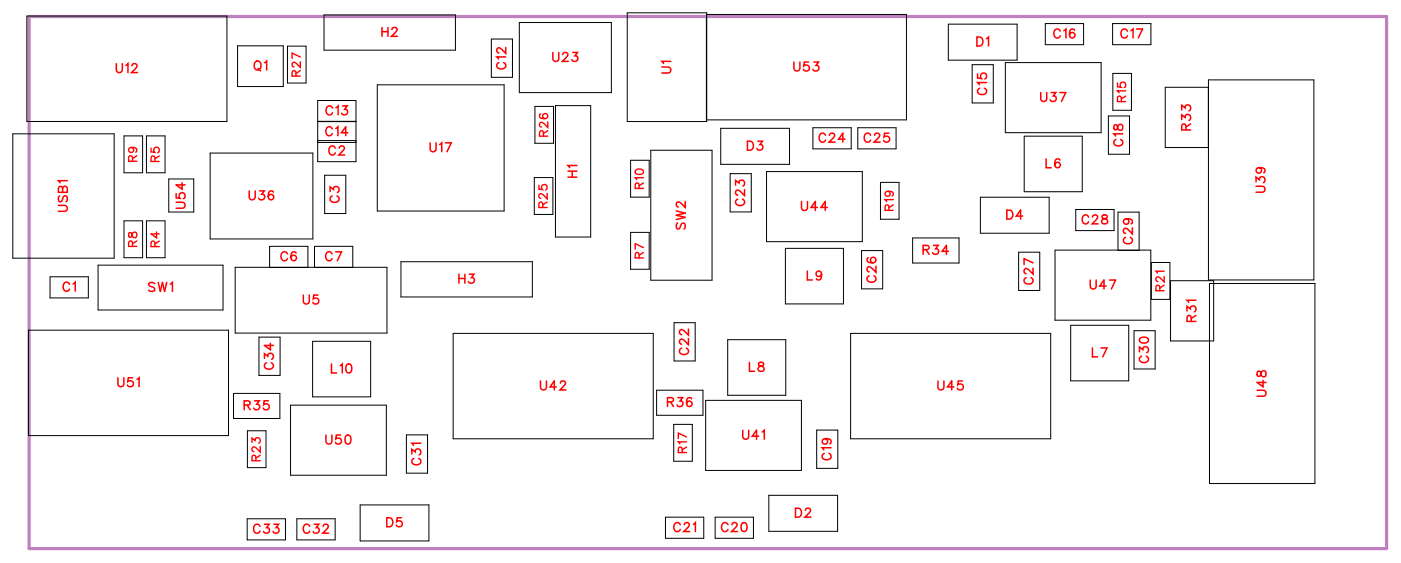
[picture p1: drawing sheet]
<svg xmlns="http://www.w3.org/2000/svg" width="111mm" height="45mm" viewBox="0 0 111 45" stroke-linecap="round" stroke-linejoin="round" font-family="sans-serif">
<path d="M2.3 1.3h107.6v42.2h-107.6z" fill="none" stroke="#bf80bf" stroke-width=".25"/>
<g fill="none" stroke="#000" stroke-width=".08">
<path d="M1 10.6h8v9.9h-8zM2.1 1.3h15.9v8.3h-15.9zM9.8 17.5h1.5v2.9h-1.5zM9.8 10.8h1.5v2.9h-1.5zM11.6 17.5h1.5v2.9h-1.5zM11.6 10.8h1.5v2.9h-1.5zM13.4 14.2h2v2.6h-2zM16.7 12.1h8.1v6.8h-8.1zM18.8 3.6h3.6v3.3h-3.6zM21.4 19.5h3v1.7h-3zM22.8 3.7h1.5v2.9h-1.5zM24.9 19.5h3.1v1.7h-3.1z"/>
<path d="M25.2 8h3v4.8h-3zM25.2 11.1h3M25.2 9.6h3M25.2 11.3h3M25.7 1.2h10.4v2.8h-10.4zM25.7 13.9h1.7v3h-1.7zM29.9 6.7h10v10h-10zM38.9 3.1h1.7v3h-1.7zM41.2 1.8h7.2v5.5h-7.2zM42.3 14.1h1.5v2.9h-1.5zM42.4 8.4h1.5v3h-1.5zM44 8.4h2.8v10.4h-2.8z"/>
<path d="M49.7 1h6.3v8.6h-6.3zM50 12.7h1.4v2.9h-1.4zM50 18.4h1.4v2.9h-1.4zM51.6 11.9h4.8v10.3h-4.8zM56 1.1h15.8v8.4h-15.8zM57.1 10.2h5.5v2.8h-5.5zM57.9 13.8h1.6v3h-1.6zM60.7 13.6h7.6v5.6h-7.6zM62.2 19.7h4.6v4.4h-4.6zM64.4 10.1h3.1v1.7h-3.1zM68 10.1h3v1.7h-3zM68.3 19.9h1.6v3h-1.6z"/>
<path d="M69.8 14.5h1.4v2.9h-1.4zM72.3 18.9h3.7v1.9h-3.7zM75.1 1.9h5.5v2.9h-5.5zM77 5.1h1.7v3.1h-1.7zM77.7 15.6h5.4v2.9h-5.4zM79.7 5h7.6v5.5h-7.6zM80.7 20h1.7v3h-1.7zM81.2 10.8h4.6v4.4h-4.6zM82.8 1.9h3.1v1.6h-3.1zM83.6 19.8h7.6v5.6h-7.6zM85.2 16.6h3.1v1.7h-3.1zM87.8 9.2h1.7v3h-1.7z"/>
<path d="M88.2 1.9h3v1.6h-3zM88.2 5.8h1.5v2.9h-1.5zM88.6 19.8v-3h1.7v3M95.8 6.9h-3.5v4.8h3.5M95.8 6.3h8.3v15.9h-8.3zM2.3 26.2h15.8v8.3h-15.8zM4 21.9h3v1.7h-3zM7.8 21h9.9v3.6h-9.9zM18.5 31.2h3.7v2h-3.7zM18.6 21.2h12.1v5.2h-12.1zM19.6 34.1h1.5v3h-1.5zM20.5 26.7h1.7v3h-1.7z"/>
<path d="M23 32.1h7.6v5.6h-7.6zM24.8 27h4.6v4.5h-4.6zM31.8 20.7h10.4v2.8h-10.4zM32.2 34.5h1.7v3h-1.7zM35.9 26.4h15.9v8.4h-15.9zM52 30.9h3.7v2h-3.7zM53.4 33.6h1.5v3h-1.5zM53.4 25.6h1.7v3h-1.7zM55.9 31.7h7.6v5.6h-7.6zM57.7 26.9h4.6v4.4h-4.6zM60.9 39.3h5.5v2.8h-5.5zM64.7 34.1h1.7v3h-1.7z"/>
<path d="M67.4 26.4h15.9v8.4h-15.9zM84.8 25.8h4.6v4.4h-4.6zM89.9 26.2h1.6v3h-1.6zM91.2 20.8h1.5v2.9h-1.5zM92.8 22.2h3.4v4.8h-3.4zM95.8 22.5h8.4v15.8h-8.4zM19.6 41.1h3v1.7h-3zM23.5 41.1h3.1v1.7h-3.1zM28.5 40h5.5v2.9h-5.5zM52.7 41h3.1v1.7h-3.1zM56.7 41h3v1.7h-3z"/>
</g>
<g fill="none" stroke="#f00" stroke-width=".12">
<path d="M4.6 16.3h.5l.2 .2-.1 .2h-.6M4.7 15.5l-.1 .2 .1 .3 .2-.1 .2-.4h.1l.1 .2-.1 .3M5 14.9l-.1-.1h-.2l-.1 .4h.7v-.3l-.1-.1h-.2v.4M5.3 14.3h-.7l.2 .2M9.2 5v.6l.2 .2 .3-.1v-.7M10 5.2l.1-.2v.8M10.5 5.2l.1-.2h.1l.2 .2-.1 .2-.4 .4h.5M14 16h.5l.2 .2-.1 .3h-.6M14 15.3v.4h.3a.25 .25 0 0 1 0-.4 .25 .25 0 0 1 .3 .1 .25 .25 0 0 1-.1 .3M14.4 14.5v.5l-.4-.3h.7M19.7 15.1v.5l.2 .2 .3-.1v-.6M20.2 4.9h.1a.33 .33 0 0 1 .4 .3 .33 .33 0 0 1-.4 .3l-.2-.2z"/>
<path d="M20.4 5.4l.2 .2M20.6 15.1h.3l-.2 .3a.24 .24 0 0 1 .2 .4 .24 .24 0 0 1-.4-.1M21 5l.1-.2v.7M21.7 15.2h-.1a.35 .35 0 0 0-.4 .2 .35 .35 0 0 0 .3 .4 .22 .22 0 0 0 .2-.2 .22 .22 0 0 0-.2-.2 .22 .22 0 0 0-.2 .2M26.2 15.2v-.4l.2 .2a.24 .24 0 0 1 .4-.2 .24 .24 0 0 1-.1 .4M26.3 10.2a.26 .26 0 0 0-.3-.2 .26 .26 0 0 0-.2 .3v.2a.26 .26 0 0 0 .2 .3 .26 .26 0 0 0 .3-.2M26.3 15.5a.26 .26 0 0 0-.1 .3 .26 .26 0 0 0 .2 .2h.2a.26 .26 0 0 0 .3-.2 .26 .26 0 0 0-.2-.3M26.3 8.6a.26 .26 0 0 0-.3-.2 .26 .26 0 0 0-.2 .3v.1a.26 .26 0 0 0 .2 .3 .26 .26 0 0 0 .3-.2M26.6 11.7a.26 .26 0 0 0-.3-.1 .26 .26 0 0 0-.2 .2v.2a.26 .26 0 0 0 .2 .3 .26 .26 0 0 0 .3-.2M26.6 20h.5l-.4 .7M26.6 10.2l.2-.2v.8M26.6 8.5l.2-.1v.7"/>
<path d="M26.9 11.7l.1-.1h.2l.1 .1-.1 .2-.4 .4h.5M27.1 8.4h.4l-.2 .3a.24 .24 0 0 1 .2 .3 .24 .24 0 0 1-.4 0M27.6 10.5h-.5l.3-.5v.8M30.3 2.2v.7M30.3 2.5h.4M30.7 2.2v.7M31.1 2.3l.1-.1h.1l.2 .1-.1 .2-.4 .4h.5M34.1 11.3v.5l.2 .2 .2-.1 .1-.6M34.8 11.5l.2-.2v.7M35.3 11.3h.5l-.4 .7M39.5 5a.26 .26 0 0 0-.1 .3 .26 .26 0 0 0 .2 .2h.2a.26 .26 0 0 0 .3-.2 .26 .26 0 0 0-.2-.3M40.1 4.5h-.7l.1 .2"/>
<path d="M40.1 3.8v.4l-.4-.3-.2-.1-.1 .1v.2l.1 .1M43.8 4.2v.5l.2 .2 .2-.1 .1-.6M44.6 4.3l.1-.1h.2l.1 .1-.1 .2-.3 .4h.4M45 14h.7M45 13.6h.7M45.3 13.6v.4M45.4 4.2h.4l-.2 .2a.24 .24 0 0 1 .1 .4 .24 .24 0 0 1-.4-.1M45.7 13.1h-.7l.1 .2M52.4 5.3h.6l.2 .2-.1 .3h-.7M53.2 4.9h-.8l.2 .1M53.6 16.7l.7 .2-.7 .2 .7 .1-.7 .2M53.7 17.7l-.1 .1 .1 .3h.2l.2-.4h.1l.1 .1-.1 .3"/>
<path d="M54.3 16v.4l-.3-.3-.3-.1-.1 .1v.2l.2 .1M58.3 14.7v-.4l.3 .2a.24 .24 0 0 1 .3-.2 .24 .24 0 0 1 0 .4M58.5 15.8a.26 .26 0 0 0-.2 .3 .26 .26 0 0 0 .3 .2h.1a.26 .26 0 0 0 .3-.2 .26 .26 0 0 0-.2-.3M59 15v.5l-.3-.3-.3-.1-.1 .1v.1l.2 .2M59.2 11.2h.3a.38 .38 0 0 1 .2 .3 .38 .38 0 0 1-.2 .4h-.3zM60 11.2h.4l-.2 .3a.24 .24 0 0 1 .2 .3 .24 .24 0 0 1-.4 0M62.9 4.9v.5l.2 .2 .3-.1v-.6M63.5 16v.5l.2 .2 .3-.1v-.6M64.1 4.9h-.4v.3a.25 .25 0 0 1 .4 0 .25 .25 0 0 1-.1 .4 .25 .25 0 0 1-.3-.1M64.5 4.9h.4l-.2 .3a.24 .24 0 0 1 .1 .4 .24 .24 0 0 1-.4-.1M64.8 16.4h-.5l.3-.4v.7M65.4 10.7a.26 .26 0 0 0-.3-.1 .26 .26 0 0 0-.2 .2v.2a.26 .26 0 0 0 .2 .3 .26 .26 0 0 0 .3-.2"/>
<path d="M65.6 16.4h-.5l.3-.4v.7M65.7 10.7l.2-.1h.1l.1 .1-.1 .2-.3 .4h.5M67 11h-.5l.3-.4v.7M69 10.7a.26 .26 0 0 0-.3-.1 .26 .26 0 0 0-.2 .2v.2a.26 .26 0 0 0 .2 .3 .26 .26 0 0 0 .3-.2M69.3 10.7l.1-.1h.2l.1 .1-.1 .2-.3 .4h.4M70.4 10.6h-.3v.3a.25 .25 0 0 1 .3 0 .25 .25 0 0 1 0 .3 .25 .25 0 0 1-.4-.1M73.2 19.8l.4-.1v-.1l-.1-.2h-.3v.8M73.4 19.8l.2 .4M74 19.4h.3l-.2 .3a.24 .24 0 0 1 .2 .4 .24 .24 0 0 1-.4-.1M75.2 19.9h-.5l.3-.5v.8M77.4 2.9h.2a.38 .38 0 0 1 .3 .4 .38 .38 0 0 1-.3 .3h-.2zM77.5 5.9v.3h.3a.25 .25 0 0 1 0-.4 .25 .25 0 0 1 .3 .1 .25 .25 0 0 1-.1 .4"/>
<path d="M77.6 7a.26 .26 0 0 0-.1 .3 .26 .26 0 0 0 .2 .2h.2a.26 .26 0 0 0 .3-.2 .26 .26 0 0 0-.2-.3M78.2 3.1l.1-.2v.7M78.2 6.5h-.7l.1 .2M79.8 16.7h.2a.38 .38 0 0 1 .3 .3 .38 .38 0 0 1-.3 .4h-.2zM81 17.1h-.5l.4-.4v.7M82.5 7.3v.5l.2 .2 .2-.1v-.6M82.9 12.6v.7h.4M83.3 7.3h.4l-.2 .3a.24 .24 0 0 1 .1 .4 .24 .24 0 0 1-.4-.1M84 7.3h.5l-.4 .7M84 12.7v-.1a.35 .35 0 0 0-.5 .3 .35 .35 0 0 0 .3 .4 .22 .22 0 0 0 .2-.2 .22 .22 0 0 0-.2-.2 .22 .22 0 0 0-.2 .2M84 2.5a.26 .26 0 0 0-.3-.2 .26 .26 0 0 0-.2 .3v.1a.26 .26 0 0 0 .2 .3 .26 .26 0 0 0 .3-.2M84.3 2.4l.2-.1v.7"/>
<path d="M85.2 2.4l-.1-.1a.35 .35 0 0 0-.4 .3 .35 .35 0 0 0 .3 .4 .22 .22 0 0 0 .2-.2 .22 .22 0 0 0-.2-.2 .22 .22 0 0 0-.3 .2M86.3 17.2a.26 .26 0 0 0-.3-.2 .26 .26 0 0 0-.2 .3v.2a.26 .26 0 0 0 .2 .2 .26 .26 0 0 0 .3-.1M86.6 17.2l.1-.2h.1l.2 .2-.1 .2-.4 .3h.5M87.4 17.1v.2l.3 .1 .1 .1a.24 .24 0 0 1-.3 .3 .24 .24 0 0 1-.2-.3l.4-.3v-.1zM88.3 9.9v.4h.1l.3-.4a.24 .24 0 0 1 .3 .2 .24 .24 0 0 1-.3 .2l-.1-.1-.1-.3zM88.4 11.1a.26 .26 0 0 0-.1 .3 .26 .26 0 0 0 .2 .2h.2a.26 .26 0 0 0 .3-.2 .26 .26 0 0 0-.2-.3M89 10.6h-.7l.1 .2M89.2 18.8a.26 .26 0 0 0-.2 .3 .26 .26 0 0 0 .3 .2h.2a.26 .26 0 0 0 .2-.2 .26 .26 0 0 0-.1-.3M89.3 17.3a.22 .22 0 0 1 .2 .3 .22 .22 0 0 1-.4 .1 .22 .22 0 0 1 0-.3l.2-.1a.34 .34 0 0 1 .4 .3l-.1 .1M89.3 2.5a.26 .26 0 0 0-.3-.2 .26 .26 0 0 0-.2 .3v.1a.26 .26 0 0 0 .2 .3 .26 .26 0 0 0 .3-.2M89.6 2.4l.2-.1v.7M89.7 18.1v.4l-.3-.3-.2-.1-.2 .1v.2l.2 .1"/>
<path d="M90.1 2.3h.4l-.3 .7M93.6 9.5v-.4l.3 .2a.24 .24 0 0 1 .4-.2 .24 .24 0 0 1-.1 .4M93.6 8.7v-.4l.3 .2a.24 .24 0 0 1 .4-.1 .24 .24 0 0 1-.1 .4M94 10.3l-.1-.4-.1-.1-.2 .2v.3h.7M94.3 9.8l-.3 .3M99.5 14.8h.5l.2 .2-.1 .2h-.6M99.5 14.4v-.4l.3 .2a.24 .24 0 0 1 .4-.1 .24 .24 0 0 1-.1 .4M99.8 13.3a.22 .22 0 0 1 .2 .3 .22 .22 0 0 1-.4 .1 .22 .22 0 0 1 0-.4h.2a.34 .34 0 0 1 .4 .3l-.1 .1M5.5 22.5a.26 .26 0 0 0-.3-.1 .26 .26 0 0 0-.2 .2v.2a.26 .26 0 0 0 .2 .3 .26 .26 0 0 0 .3-.2M5.8 22.5l.2-.1v.7M9.3 29.9v.5l.2 .2 .3-.1v-.6M10.5 29.9h-.3l-.1 .3a.25 .25 0 0 1 .4 0 .25 .25 0 0 1 0 .4 .25 .25 0 0 1-.4-.1"/>
<path d="M10.9 30.1l.1-.2v.7M12.3 22.5l-.2-.1-.3 .1v.2l.4 .1 .1 .2-.2 .1-.3-.1M12.5 22.4l.2 .7 .2-.7 .1 .7 .2-.7M13.5 22.5l.2-.1v.7M19.4 32.1h.4v-.2l-.1-.1h-.3v.7M19.6 32.1l.2 .4M20.2 31.8h.3l-.2 .2a.24 .24 0 0 1 .2 .4 .24 .24 0 0 1-.4-.1M21 28.4v-.4l.2 .2a.24 .24 0 0 1 .4-.1 .24 .24 0 0 1-.1 .4M21.1 28.8a.26 .26 0 0 0-.1 .2 .26 .26 0 0 0 .2 .3h.2a.26 .26 0 0 0 .3-.3 .26 .26 0 0 0-.2-.2M21.3 31.8h-.4v.3a.25 .25 0 0 1 .4 0 .25 .25 0 0 1-.1 .3 .25 .25 0 0 1-.3-.1M21.4 27.2v.5l-.4-.3h.7M22.8 20.1a.26 .26 0 0 0-.3-.1 .26 .26 0 0 0-.2 .2v.2a.26 .26 0 0 0 .2 .3 .26 .26 0 0 0 .3-.2"/>
<path d="M23.5 20.1l-.1-.1a.35 .35 0 0 0-.4 .2 .35 .35 0 0 0 .3 .5 .22 .22 0 0 0 .2-.2 .22 .22 0 0 0-.2-.3 .22 .22 0 0 0-.2 .2M24 23.4v.5l.2 .2 .3-.1v-.6M25.2 23.4h-.3l-.1 .3a.25 .25 0 0 1 .4 0 .25 .25 0 0 1 0 .4 .25 .25 0 0 1-.4-.1M25.8 34.5v.5l.2 .2 .3-.1v-.6M26.3 28.8v.8h.4M26.3 20.1a.26 .26 0 0 0-.3-.1 .26 .26 0 0 0-.2 .2v.2a.26 .26 0 0 0 .2 .3 .26 .26 0 0 0 .3-.2M27 29l.1-.2v.8M27 34.5h-.3l-.1 .3a.25 .25 0 0 1 .4 0 .25 .25 0 0 1-.1 .4 .25 .25 0 0 1-.3-.1M27.4 34.5h.1a.37 .37 0 0 1 .3 .3 .37 .37 0 0 1-.3 .4 .45 .45 0 0 1-.1-.7zM27.5 28.9l.1-.1a.37 .37 0 0 1 .3 .4 .37 .37 0 0 1-.3 .4 .45 .45 0 0 1-.1-.7zM32.6 36v-.4l.3 .2a.24 .24 0 0 1 .4-.2 .24 .24 0 0 1-.1 .4M32.8 36.3a.26 .26 0 0 0-.2 .3 .26 .26 0 0 0 .3 .2h.2a.26 .26 0 0 0 .2-.2 .26 .26 0 0 0-.1-.3"/>
<path d="M33.3 35.1h-.7l.2 .2M36.4 21.7v.7M36.4 22.1h.4M36.8 21.7v.7M37.2 21.7h.4l-.2 .3a.24 .24 0 0 1 .1 .4 .24 .24 0 0 1-.4-.1M42.8 30.2v.5l.2 .2 .3-.1v-.6M44.1 30.7h-.5l.3-.5v.7M44.4 30.4l.1-.2h.2l.1 .1-.1 .3-.3 .3h.4M52.9 31.8h.4l.1-.2-.2-.1h-.3v.7M53.1 31.8l.3 .4M53.7 31.5h.4l-.2 .3a.24 .24 0 0 1 .2 .4 .24 .24 0 0 1-.4-.1M54 27.6a.26 .26 0 0 0-.2 .3 .26 .26 0 0 0 .3 .2h.2a.26 .26 0 0 0 .3-.2 .26 .26 0 0 0-.2-.3"/>
<path d="M54.6 26.8v.5l-.4-.3-.2-.1-.2 .1v.1l.2 .2M54.6 26.1v.5l-.4-.4-.2-.1-.2 .1v.2l.2 .1M54.8 31.6v-.1a.35 .35 0 0 0-.4 .3 .35 .35 0 0 0 .2 .4 .22 .22 0 0 0 .2-.2 .22 .22 0 0 0-.2-.2 .22 .22 0 0 0-.2 .2M58.9 34.1v.5l.2 .2 .2-.1v-.6M59.4 28.7v.7h.4M60.1 34.6h-.5l.3-.5v.7M60.1 28.8v.2l.3 .1 .1 .1a.24 .24 0 0 1-.2 .2 .24 .24 0 0 1-.2-.2l.4-.3v-.1zM60.4 34.2l.2-.1v.7M64 21.5v.7h.4M65.1 21.7a.22 .22 0 0 1-.3 .2 .22 .22 0 0 1-.1-.3 .22 .22 0 0 1 .4 0v.1a.34 .34 0 0 1-.3 .5l-.1-.1M65.3 35.9a.26 .26 0 0 0-.2 .3 .26 .26 0 0 0 .3 .2h.2a.26 .26 0 0 0 .3-.2 .26 .26 0 0 0-.2-.3M65.4 34.8a.22 .22 0 0 1 .2 .3 .22 .22 0 0 1-.4 .1 .22 .22 0 0 1 0-.4h.2a.34 .34 0 0 1 .5 .2l-.1 .2"/>
<path d="M65.9 35.5h-.8l.2 .1M68.8 20.4l-.1 .1a.35 .35 0 0 0 .3 .4 .35 .35 0 0 0 .4-.3 .22 .22 0 0 0-.2-.2 .22 .22 0 0 0-.2 .2 .22 .22 0 0 0 .2 .2M68.9 21.9a.26 .26 0 0 0-.2 .3 .26 .26 0 0 0 .3 .2h.1a.26 .26 0 0 0 .3-.2 .26 .26 0 0 0-.2-.3M69.4 21.1v.5l-.3-.4-.3-.1-.1 .2v.1l.2 .1M74.3 30.2v.5l.2 .2 .3-.1v-.6M75.6 30.7h-.5l.3-.5v.7M76.3 30.2h-.4v.3a.25 .25 0 0 1 .4 0 .25 .25 0 0 1-.1 .4 .25 .25 0 0 1-.3-.1M81.3 22a.26 .26 0 0 0-.2 .3 .26 .26 0 0 0 .3 .2h.2a.26 .26 0 0 0 .3-.2 .26 .26 0 0 0-.2-.3M81.9 21.2v.5l-.4-.3-.2-.1-.1 .1v.2l.1 .1M81.9 20.8l-.7-.3v.5M86.4 22.2v.5l.2 .2 .2-.1 .1-.6M86.6 27.6v.7h.4"/>
<path d="M87.3 27.6h.4l-.3 .7M87.7 22.7h-.6l.4-.5v.7M87.9 22.2h.5l-.3 .7M90.3 27.9v-.4l.3 .2a.24 .24 0 0 1 .3-.2 .24 .24 0 0 1 0 .4M90.3 26.8l.3-.1a.3 .3 0 0 1 .4 .3 .38 .38 0 0 1-.4 .2 .38 .38 0 0 1-.3-.3zM90.5 28.2a.26 .26 0 0 0-.2 .3 .26 .26 0 0 0 .3 .2h.1a.26 .26 0 0 0 .3-.2 .26 .26 0 0 0-.2-.3M94.1 24.6v-.3l.2 .2a.24 .24 0 0 1 .4-.2 .24 .24 0 0 1-.1 .4M94.4 25.5v-.4l-.2-.1-.1 .2v.3h.7M94.8 23.8h-.7l.1 .2M94.8 25l-.4 .2M99.6 30.9h.5l.2 .2-.1 .3h-.6M99.7 29.5v.3h.1l.3-.4a.24 .24 0 0 1 .2 .2 .24 .24 0 0 1-.2 .3l-.1-.1-.1-.3z"/>
<path d="M100.1 30.1v.5l-.5-.3h.7M20.6 41.7a.26 .26 0 0 0-.3-.2 .26 .26 0 0 0-.2 .3v.2a.26 .26 0 0 0 .2 .3 .26 .26 0 0 0 .3-.2M21 41.5h.3l-.2 .3a.24 .24 0 0 1 .2 .4 .24 .24 0 0 1-.4-.1M21.7 41.5h.4l-.2 .3a.24 .24 0 0 1 .2 .4 .25 .25 0 0 1-.5-.1M24.5 41.7a.26 .26 0 0 0-.3-.2 .26 .26 0 0 0-.2 .3v.2a.26 .26 0 0 0 .2 .3 .26 .26 0 0 0 .3-.2M24.9 41.5h.4l-.2 .3a.24 .24 0 0 1 .1 .4 .24 .24 0 0 1-.4-.1M25.6 41.7l.1-.2h.2l.1 .2-.1 .2-.3 .4h.4M30.7 41h.2a.38 .38 0 0 1 .2 .4 .38 .38 0 0 1-.2 .3h-.2zM31.8 41h-.3l-.1 .3a.25 .25 0 0 1 .4 0 .25 .25 0 0 1 0 .4 .25 .25 0 0 1-.4-.1M53.9 41.6a.26 .26 0 0 0-.3-.2 .26 .26 0 0 0-.2 .3v.2a.26 .26 0 0 0 .2 .2 .26 .26 0 0 0 .3-.1M54.2 41.6l.2-.2h.1l.1 .2-.1 .2-.3 .3h.5M54.9 41.6l.2-.2v.7"/>
<path d="M57.7 41.6a.26 .26 0 0 0-.3-.2 .26 .26 0 0 0-.2 .3v.2a.26 .26 0 0 0 .2 .2 .26 .26 0 0 0 .3-.1M58 41.6l.1-.2h.2l.1 .2-.1 .2-.3 .3h.4M58.8 41.5l.1-.1a.37 .37 0 0 1 .3 .4 .37 .37 0 0 1-.3 .3 .45 .45 0 0 1-.1-.6zM63 40.3h.3a.38 .38 0 0 1 .2 .3 .38 .38 0 0 1-.2 .4h-.3zM63.8 40.4l.2-.1h.1l.1 .1-.1 .2-.3 .4h.5"/>
</g>
<g fill="none" stroke="#f00" stroke-width=".11">
<path d="M10.2 18.5v.3h.1l.3-.4a.22 .22 0 0 1 .3 .2 .22 .22 0 0 1-.3 .2l-.2-.3zM10.4 11.7a.2 .2 0 0 1 .2 .3 .2 .2 0 0 1-.3 0 .2 .2 0 0 1 0-.3h.1a.31 .31 0 0 1 .4 .2l-.1 .2M10.5 19.5v-.3l-.2-.1-.1 .4h.6M10.5 12.8v-.4h-.2l-.1 .4h.6M10.8 19.1l-.3 .2M10.8 12.3l-.3 .3M12 11.7v.3l.2 .1a.23 .23 0 0 1 0-.4 .23 .23 0 0 1 .4 .1 .23 .23 0 0 1-.1 .3M12.3 19.5l-.1-.3-.2-.1v.4h.6M12.3 12.8l-.1-.4h-.2v.4h.6M12.4 18.4v.4l-.4-.3h.6M12.6 19.1l-.3 .2M12.6 12.4l-.3 .2"/>
<path d="M23.5 6l-.1-.3-.2-.1-.1 .4h.7M23.8 4.9v.4l-.5-.4-.2 .3 .2 .1M23.8 5.6l-.3 .2M23.8 4.5l-.7-.3v.4M42.7 14.7v.3h.3a.23 .23 0 0 1 0-.3 .23 .23 0 0 1 .3 0 .23 .23 0 0 1-.1 .4M42.8 9v.1a.32 .32 0 0 0 .2 .3 .32 .32 0 0 0 .4-.2 .2 .2 0 0 0-.2-.2 .2 .2 0 0 0-.2 .2 .2 .2 0 0 0 .2 .2M43 16.4v-.3l-.2-.1-.1 .4h.7M43.1 10.8l-.1-.4h-.2v.4h.6M43.4 15.3v.5l-.6-.5-.1 .3 .2 .1M43.4 16l-.4 .2M43.4 9.7v.4l-.5-.4-.1 .2 .1 .2M43.4 10.4l-.3 .2"/>
<path d="M50.4 13.5a.32 .32 0 0 1 .4-.1 .32 .32 0 0 1 .2 .3 .32 .32 0 0 1-.4 .2 .32 .32 0 0 1-.2-.4zM50.6 14.9v-.3l-.2-.1-.1 .4h.7M51 14.1h-.7l.2 .1M51 19.6l-.7-.3v.4M51 14.5l-.4 .2M70.4 15.2a.2 .2 0 0 1 .1 .2 .2 .2 0 0 1-.3 .1 .2 .2 0 0 1 0-.3h.2a.31 .31 0 0 1 .4 .2l-.1 .1M70.4 16.7v-.4h-.2l-.1 .4h.7M70.8 15.8h-.7l.2 .2M70.8 16.2l-.4 .3M88.6 6.6v.3h.2a.23 .23 0 0 1 0-.3 .23 .23 0 0 1 .4 0 .23 .23 0 0 1-.1 .3M88.9 8l-.1-.3-.2-.1v.4h.6M89.2 7.2h-.6l.1 .2"/>
<path d="M89.2 7.6l-.3 .2M20 35.1v-.4l.2 .2a.22 .22 0 0 1 .4-.2 .22 .22 0 0 1-.1 .4M20.3 36.5l-.1-.4h-.2v.4h.6M20.6 35.4v.4l-.5-.4-.1 .3 .1 .1M20.6 36.1l-.3 .2M50.6 20.4v-.3l-.2-.1-.1 .4h.7M51 20l-.4 .2M54.1 35.9l-.1-.4h-.2v.4h.6M54.4 35h-.6l.1 .2M54.4 35.4l-.3 .2M54.4 34.6l-.6-.3v.5M91.9 23v-.3l-.2-.1-.1 .4h.7"/>
<path d="M92.3 21.9v.4l-.6-.4-.1 .3 .2 .1M92.3 21.5h-.7l.1 .1M92.3 22.6l-.4 .2"/>
</g>
<g font-size="1.2" fill="#fff">
<text x="20.1" y="5.8">Q1</text>
<text x="30.2" y="3.2">H2</text>
<text x="40.4" y="5.5" transform="rotate(-90 40.4 5.5)">C12</text>
<text x="43.7" y="5.2">U23</text>
<text x="53.5" y="5.8" transform="rotate(-90 53.5 5.8)">U1</text>
<text x="62.9" y="5.9">U53</text>
<text x="77.4" y="3.9">D1</text>
<text x="83.4" y="3.3">C16</text>
<text x="88.8" y="3.3">C17</text>
<text x="9.2" y="6.1">U12</text>
<text x="25.8" y="11.1">C14</text>
<text x="25.8" y="9.4">C13</text>
<text x="64.9" y="11.6">C24</text>
<text x="68.4" y="11.6">C25</text>
<text x="78.5" y="7.6" transform="rotate(-90 78.5 7.6)">C15</text>
<text x="82.4" y="8.3">U37</text>
<text x="89.3" y="11.6" transform="rotate(-90 89.3 11.6)">C18</text>
<text x="94.6" y="10.4" transform="rotate(-90 94.6 10.4)">R33</text>
<text x="5.6" y="16.8" transform="rotate(-90 5.6 16.8)">USB1</text>
<text x="15" y="16.6" transform="rotate(-90 15 16.6)">U54</text>
<text x="19.7" y="16.1">U36</text>
<text x="26" y="12.6">C2</text>
<text x="27.2" y="16.1" transform="rotate(-90 27.2 16.1)">C3</text>
<text x="34" y="12.3">U17</text>
<text x="46" y="14.1" transform="rotate(-90 46 14.1)">H1</text>
<text x="59.2" y="12.2">D3</text>
<text x="59.3" y="16.3" transform="rotate(-90 59.3 16.3)">C23</text>
<text x="63.5" y="17">U44</text>
<text x="79.7" y="17.7">D4</text>
<text x="82.8" y="13.6">L6</text>
<text x="100.5" y="15.3" transform="rotate(-90 100.5 15.3)">U39</text>
<text x="4.9" y="23.4">C1</text>
<text x="11.7" y="23.4">SW1</text>
<text x="22.2" y="21">C6</text>
<text x="25.7" y="21">C7</text>
<text x="36.3" y="22.7">H3</text>
<text x="54.6" y="18.2" transform="rotate(-90 54.6 18.2)">SW2</text>
<text x="63.9" y="22.5">L9</text>
<text x="69.7" y="22.4" transform="rotate(-90 69.7 22.4)">C26</text>
<text x="73.1" y="20.5">R34</text>
<text x="82.2" y="22.6" transform="rotate(-90 82.2 22.6)">C27</text>
<text x="85.7" y="18">C28</text>
<text x="86.3" y="23.2">U47</text>
<text x="90" y="19.4" transform="rotate(-90 90 19.4)">C29</text>
<text x="22" y="29.3" transform="rotate(-90 22 29.3)">C34</text>
<text x="24" y="24.4">U5</text>
<text x="26.2" y="29.8">L10</text>
<text x="54.8" y="28.2" transform="rotate(-90 54.8 28.2)">C22</text>
<text x="59.3" y="29.7">L8</text>
<text x="86.5" y="28.6">L7</text>
<text x="91.3" y="28.8" transform="rotate(-90 91.3 28.8)">C30</text>
<text x="95.1" y="25.5" transform="rotate(-90 95.1 25.5)">R31</text>
<text x="9.3" y="30.9">U51</text>
<text x="19.3" y="32.8">R35</text>
<text x="25.8" y="35.5">U50</text>
<text x="42.8" y="31.2">U42</text>
<text x="52.8" y="32.5">R36</text>
<text x="58.8" y="35.1">U41</text>
<text x="74.3" y="31.2">U45</text>
<text x="100.6" y="31.5" transform="rotate(-90 100.6 31.5)">U48</text>
<text x="33.6" y="36.9" transform="rotate(-90 33.6 36.9)">C31</text>
<text x="63" y="41.3">D2</text>
<text x="66.2" y="36.5" transform="rotate(-90 66.2 36.5)">C19</text>
<text x="20" y="42.5">C33</text>
<text x="24" y="42.5">C32</text>
<text x="30.6" y="42">D5</text>
<text x="53.3" y="42.4">C21</text>
<text x="57.1" y="42.4">C20</text>
</g>
<g font-size="1.1" fill="#fff">
<text x="24.1" y="6.1" transform="rotate(-90 24.1 6.1)">R27</text>
<text x="43.7" y="10.8" transform="rotate(-90 43.7 10.8)">R26</text>
<text x="89.5" y="8.1" transform="rotate(-90 89.5 8.1)">R15</text>
<text x="11.1" y="12.8" transform="rotate(-90 11.1 12.8)">R9</text>
<text x="12.9" y="12.9" transform="rotate(-90 12.9 12.9)">R5</text>
<text x="43.6" y="16.5" transform="rotate(-90 43.6 16.5)">R25</text>
<text x="51.3" y="15" transform="rotate(-90 51.3 15)">R10</text>
<text x="71.1" y="16.7" transform="rotate(-90 71.1 16.7)">R19</text>
<text x="11.1" y="19.6" transform="rotate(-90 11.1 19.6)">R8</text>
<text x="12.9" y="19.6" transform="rotate(-90 12.9 19.6)">R4</text>
<text x="51.3" y="20.5" transform="rotate(-90 51.3 20.5)">R7</text>
<text x="92.5" y="23.1" transform="rotate(-90 92.5 23.1)">R21</text>
<text x="54.7" y="35.9" transform="rotate(-90 54.7 35.9)">R17</text>
<text x="20.9" y="36.6" transform="rotate(-90 20.9 36.6)">R23</text>
</g>
</svg>
